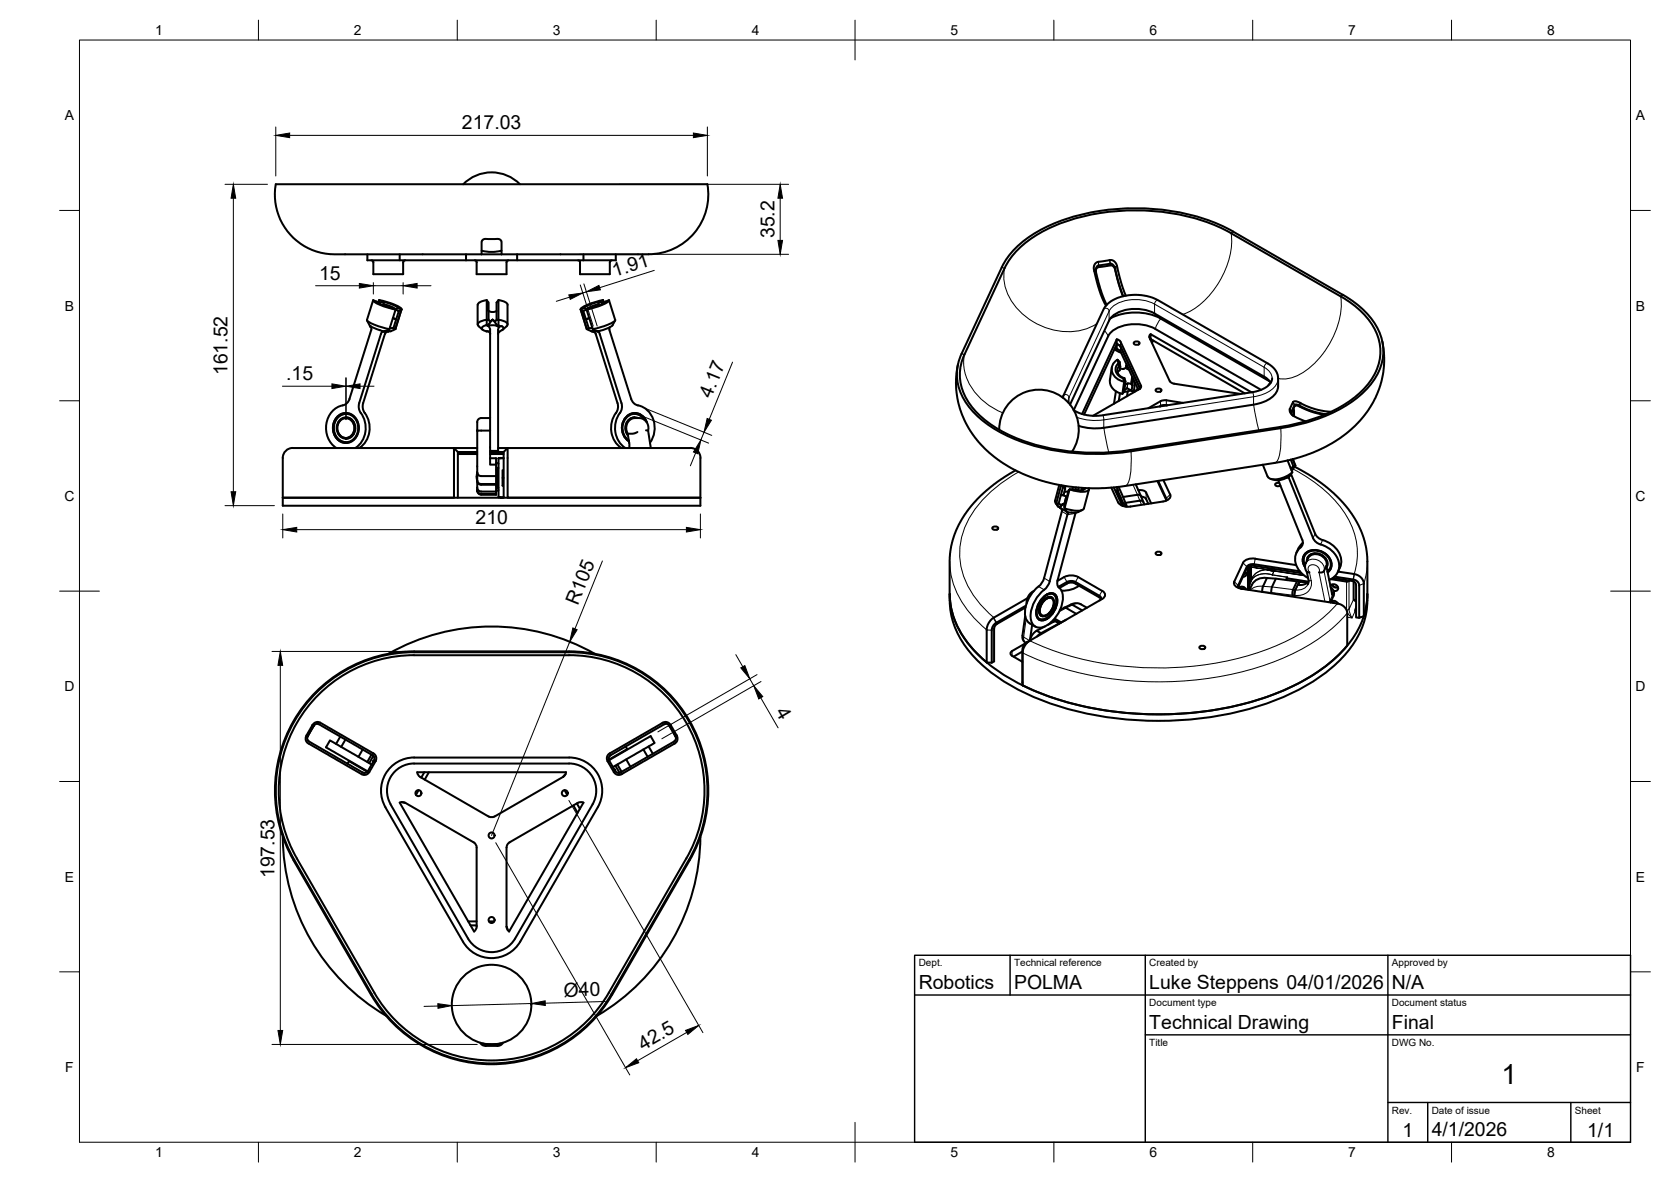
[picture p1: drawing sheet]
<svg xmlns="http://www.w3.org/2000/svg" width="420mm" height="297mm" viewBox="0 0 420 297" stroke-linecap="round" stroke-linejoin="round" font-family="sans-serif">
<!-- layer: Visible -->
<g fill="none" stroke="#000" stroke-width=".51">
<path d="M116.5 46.3a10 10 0 0 1 14.2 0M177.9 46.3h-108.5a15.2 15.2 0 0 0 16.8 17.6h34.9M177.9 46.3a15 15 0 0 1-14.8 17.6M309.5 58.6l27.6 15.9a18.7 18.7 0 0 1 9.7 11.3 13 13 0 0 1-4 12.1 36 36 0 0 1-18.9 9l-39.7 6.2a52.6 52.6 0 0 1-32.9-5.1 18.7 18.7 0 0 1-9.7-11.2 11.6 11.6 0 0 1 .9-7.7l10.1-21.7M309.6 58.6a53 53 0 0 0-35-4.7 36 36 0 0 0-18.8 9 16.5 16.5 0 0 0-3.2 4.5M92.4 63.9v1.5h62.4v-1.5M93.8 75.5l-1.5 4.9a8 8 0 0 0 4.4 2l1.2 .3M94.7 75.8a8 8 0 0 0 3.9 1.6M94.8 75.9l-.9-.5a3.1 3.1 0 0 0 2.2 1.4l3.3 1M95.1 76.2l.2-.7-.1 .7M95.3 75.4l1.1 .3a12.3 12.3 0 0 1 4.6 1.9v.2M95.3 75.4v.1"/>
<path d="M95.4 75.4l.8 .4M95.5 76.1l.1 .3M96.2 75.8l.3 .7-.3 .2M96.2 75.8l-.7 .3-.3-.1M96.2 75.8l.5 .1a7.6 7.6 0 0 1 3.4 1.5M96.5 76.5l.5 .1a4.8 4.8 0 0 1 2.4 1.2M98.6 77.4l.8 .4M98.8 80l.8 .2M98.8 79.9l.8 .4-.7 2.1-.4 .1-.5-.2M99.4 77.8l.7-.4 .8 .4M99.4 77.8l.9 .4-.7 2.1M99.5 77.8h.1"/>
<path d="M99.5 77.8l-1.6 4.9M100.5 63.9v1.5M100.9 77.8l-1.5 4.9-.5-.3M100.9 77.8l-.6 .4M100.9 77.8h.1M101 77.7l-1.6 5-1.3 .6-.4-.1M101.9 65.4l-.3 .1-.2 .4v3h-7.5v-3l-.1-.2-.4-.3M117.2 63.9v1.5M121.1 63.9h5M121.1 63.9v-3.1l.2-.5 .7-.3h3.2l.7 .3 .2 .5v3.1M122.4 75.4l-1.2 .3a1.29 1.29 0 0 0-1.1 .9v4.9M122.4 75.4v.1"/>
<path d="M122.9 78.1l1 .3M123.9 78.4h.1M124.9 78.1l-1 .3M125.3 75.5a2.68 2.68 0 0 1 2.3 1.1v4.9M126.1 63l-2.1 .3-2.9-.3M126.1 63.9h37M127.9 65.4l-.5 .3v.2v3h-7.6v-3v-.2l-.4-.3M130 63.9v1.5M145.3 65.4l.5 .3v.2v3h7.5v-3M146 77.7l1.6 5M146.7 63.9v1.5M147.5 77.8l1.5 4.9"/>
<path d="M147.5 77.8l-.8 .4M147.5 77.8h.1M148.1 79.9l-.8 .4M148.2 80l-.9 .2M148.4 77.4l-.9 .4M150.4 76.5l-.4 .1a4.8 4.8 0 0 0-2.5 1.2M150.7 75.8l-.5 .1a7.6 7.6 0 0 0-3.3 1.5M151.5 76.1l-.8-.3-.3 .7 .3 .2M151.6 75.4l-.9 .4M151.6 75.4l.1 .1M151.6 75.4l-1.1 .3a12.3 12.3 0 0 0-4.5 1.9v.2l.9-.4 .6 .4M151.7 76l-.1-.5 .2 .7"/>
<path d="M151.8 76.2l-.1-.2-.2 .1-.2 .3M152.1 75.9l1-.5a2.96 2.96 0 0 1-2.2 1.4l-3.4 1M152.2 75.8a8 8 0 0 1-3.8 1.6M153.1 75.5l1.6 4.9a8 8 0 0 1-4.4 2l-1.2 .3M153.8 65.4l-.4 .3v.2M275.5 68l.2-.5 .4-.4 3-.4 .8 .2 .5 .7 .8 3.6 1.2 3.3M279 65.4l-3.1 .5-.6 .5-.3 .8 1.2 5.2 .9 2.3 1 2.1M279 65.4h.1M279 65.4l1 .2 .7 .8 1.2 4.6 1.2 3.3M279.1 66.3l-3 .4-.4 .5-.2 .6 1.1 4.7 1.7 4.1M279.1 66.3h.1M279.2 66.3l.6 .2 .5 .8 .9 3.4 1.2 3.7"/>
<path d="M279.2 80a14.1 14.1 0 0 1 12.6 0l27.5 15.9M337.6 74.1a19.1 19.1 0 0 1 9.9 11.5 13.3 13.3 0 0 1-4.1 12.4 36.8 36.8 0 0 1-19.3 9.2l-39.7 6.2a53.9 53.9 0 0 1-33.6-5.2 19.1 19.1 0 0 1-9.9-11.5 11.9 11.9 0 0 1 .9-7.8l10.1-21.7a23 23 0 0 1 11.3-10.2 55.5 55.5 0 0 1 45.4 .4l29 16.7M92.3 80.5l.8 1.6v-.2l2.7 1.2 .3 .3 .6-.1 1.2-.6M93.2 82.1l.2 .8-5.5 17.4a2.6 2.6 0 0 1-2.5 1.8 6.1 6.1 0 0 0-.9 10.5M96.1 83.4l-5.8 17.9a3.1 3.1 0 0 0 .8 3.1 6.3 6.3 0 0 1-1.7 8.2M96.6 83.3h-.2h.2M96.7 83.3h1M97.7 83.3l-.6 .2-.3 .4-5.5 17.4a3.1 3.1 0 0 0 .8 3.1 6.3 6.3 0 0 1-1.7 8.2M97.8 82.7l-.1 .6M120.4 82l.9 .8M122.4 80.4l.5-.1 .1 .3 .3 .1 .5-.4-1.1 1.5a.31 .31 0 0 1-.3-.1 .31 .31 0 0 1 0-.4zM122.4 81.7h-.1a.95 .95 0 0 0-1.1 1l1.2 .6a.67 .67 0 0 1 .8 .6"/>
<path d="M122.6 81.9l.9-.2 1.1 .1a.37 .37 0 0 0 .4 .2 .37 .37 0 0 0 .3-.2l.2 .3 .4-.2 .3 .1 .4 .5-.4 .5-.7 .4M122.8 81.9l.4 1M122.9 80.3v-4.3l-.5-.5v4.9l-.7 .1a1.47 1.47 0 0 0-1.5 1.2l.2 .3M123.2 82.9v33.9h1.5v-1.6h-1.5M124.9 80.3l.4 .1v1.3M125.2 82.9v30.4h-2M125.6 82.1l-.4 .8M125.6 83.4l-.4 .5M127.4 82l-1 .8M127.4 82l.2-.3a.94 .94 0 0 0-.9-1l-1.4-.3v-4.9l-.4 .5-.1 4.4-.4 .3-.5-.4 1.2 1.7M147.3 80.3l-.6-2.1-.7-.4 1.6 4.9M147.3 80.3l.7 2.1"/>
<path d="M148.9 82.3l-.4 .2-.5-.1-.4 .3 1.2 .6h.5M148.9 83.3l.6 .2 .3 .4 5.5 17.4a3.1 3.1 0 0 1-.8 3.1 6.3 6.3 0 0 0 1.7 8.2M149 82.7l1.4 .6M149.1 82.7l.2 .6M150.4 83.3l.4 .6 5.5 17.4a3.1 3.1 0 0 1-.8 3.1 6.3 6.3 0 0 0 1.7 8.2M150.4 83.3h-1.1M150.5 83.2l-.1 .1M153.4 82.2l-.1 .7 5.4 17.4a2.56 2.56 0 0 0 2.4 1.7 6.1 6.1 0 0 1 2.3 9.2M154.7 80.5a3.4 3.4 0 0 1-2.9 2.3l-1.4 .4M267.2 99.9l10.7-22.8 .8-.9 1.7-1.1 1.4-.5 2.1-.4 2-.1 2.4 .3 2.9 1.1 28 16.1 1.5 1.5 .5 .9 .2 .9a4.8 4.8 0 0 1-3.3 5.9l-2.9 .9M278.9 80.5l-9.9 21.2M278.9 80.5a7.3 7.3 0 0 1 6.6-2.9l2.6 .3 2.2 .9 27.6 15.9 .8 .5 .8 1"/>
<path d="M279.5 92.4l-.4 3a3.4 3.4 0 0 0 3.1 3.6M280.2 87.7l1.7 .9M280.3 87.6l.5 .1M280.6 98.3l-.5 3.2M280.8 87.7l.9 .6 4.5 9.6M280.8 85.3l.9 .6 5.2 11v.5l-.4 .4-11.7 6.7M280.8 85.3v2.4M280.8 85.3l-8.7 18.7M281 90.4a2.9 2.9 0 0 0-1.4 3.1 2.9 2.9 0 0 0 2.4 2.3l.6 .1-.2-.8 .3-.1 .3 .9M281 90.4h.1M281.2 91.3a2.17 2.17 0 0 0-.6 2.2 2.17 2.17 0 0 0 1.8 1.5M281.3 91.3l-.3-.9 .5 .5 .2 1.2-.2 1-.5 .5"/>
<path d="M281.4 92a1.85 1.85 0 0 0 1.4 3M281.6 91.2l-.3 .2 .1 .7h.3M281.6 98.8l-.3 2M281.7 87.1l-.9-.6-8.2 17.7M281.7 87.1l5 10.6M282.2 99l.5-3 .3-.1-.4 2.6-.4 .5M282.7 95.9h.1M283.2 91.9v.3M283.2 91.9l.3 .8v-.5M283.2 91.9a.8 .8 0 0 1-.7 .8l-.9-.2M283.3 91.6l-.1 .3M283.5 92.8l.4 .1"/>
<path d="M283.6 98.3l-.2 1.3M283.6 96.4l-.7 .5M283.6 96.4a1.13 1.13 0 0 1 1.1 .5M283.6 96.4h.1M284.3 98.1l-.9 .3-.8 .1M284.7 94.7h.1M284.7 96.9l.2-1.3-.2-.9-.2 1.3 .2 .9-.2 1.3-.7-.4a.72 .72 0 0 0-1.1 .4l-.1 .1M285.1 98.5h.1M285.1 95.6h-.2M285.3 85.9l.5-.1a.58 .58 0 0 1 .7 .5l-.7 .4a.58 .58 0 0 1-.7-.6zM285.4 96.2l-.3 2.3-.6-.3M286.1 97.6l-1 .9"/>
<path d="M289 84.8l5.1 11M289.3 85.2v.2M289.3 84l-.2 .2-.1 .6M289.3 85.2h-.1M290 85.6l-.4 .5M290.8 97.8l.5-.2a.58 .58 0 0 1 .7 .6l-.7 .3a.58 .58 0 0 1-.7-.5zM294.2 95.8l.3 .4 .7 .2 16.7 2.6M314.7 98.6l-25.4-14.6v1.2l23.7 13.7M317.1 98l-26.6-15.4a10.6 10.6 0 0 0-11.1 .9l-.8 1-8.6 18.6M319.9 95.1l-.3 1-1.2 1.2-1.3 .7-1.9 .5-38.3 5.9-1.8 .1-1.9-.2-1.7-.4-1.5-.9M347.6 85.8l.4 3.5-.2 4.2-.9 4-1.5 3.4-2.1 3.2-2.6 2.9-3.5 2.9-3.9 2.4-5 2.1-3.1 1-3.4 .7-39.4 6.1-4.3 .4-4.4 .1-3.9-.3-4.8-.8-3.8-1-4.1-1.6-3-1.4-2.6-1.7-2.8-2.1-2.4-2.4-2-2.6-1.6-2.7-1.2-3-.7-2.4-.4-3.2 .1-3.7 .4-2.2M84.7 104.9a3.1 3.1 0 0 1 3.4-.9 3.1 3.1 0 0 1 2 2.8 3.4 3.4 0 0 1-4.4 4.2 4.1 4.1 0 0 1-1-6.1z"/>
<path d="M84.8 105a3.1 3.1 0 0 1 3.5-.6 3.1 3.1 0 0 1 1.8 3.2 3.1 3.1 0 0 1-2.1 3.3 3.1 3.1 0 0 1-3.6-1.3 4 4 0 0 1 .4-4.6zM85.5 105.5a2.31 2.31 0 0 1 2.6-.3 2.31 2.31 0 0 1 1.2 2.4 2.34 2.34 0 0 1-2.3 2.6 2.34 2.34 0 0 1-2.4-2.6 2.84 2.84 0 0 1 .9-2.1zM85.6 105.6a2.22 2.22 0 0 1 2.7-.1 2.22 2.22 0 0 1 .8 2.6 2.16 2.16 0 0 1-2.5 2 2.16 2.16 0 0 1-1.8-2.5 2.67 2.67 0 0 1 .8-2zM87 104.9a2.69 2.69 0 0 1 2.4 2.7 2.69 2.69 0 0 1-2.4 2.6M87 103.8h.1M87 104a3.6 3.6 0 0 0-3.1 3.6 3.6 3.6 0 0 0 3.1 3.5M90.6 112.4l.1 .2M115.1 114.1h4.9M115.1 113.6h4.9M120 112.6h-45.3a2.84 2.84 0 0 0-3.6 2.5v12h105v-12a2.82 2.82 0 0 0-3.5-2.5h-47.4M120 118.9l-.2 .8 .2 3.5M123.2 114.1h3.4"/>
<path d="M123.2 113.6h3.4l1-1v12.5h48.5h-105h43.1l-.1-12.5 1 1v11.5M123.2 108.2l-3.2-.1v10.6M123.2 105.1h-2.2a1.48 1.48 0 0 0-1 1.8v1.2M124.7 116.3l.6 .2M124.7 116.8v7.5h-3.7a1.06 1.06 0 0 1-1-1.1l.1 .5 .6 .4h4M124.7 119.6h-4l-.6-.4-.1-.5v2.2l.5 .6 4.2 .1M124.7 118.1h.4M125.1 118v.1M125.2 117.6h.1M125.2 117.6l-.1 4.9 .2 .1M125.3 115.2v9.8h1.3l-.5 .1M126.4 118.2v3.9"/>
<path d="M126.6 115.2h-1.2M126.6 115.1l-.7 .1M126.6 113.6v11.5M157.8 109l.4 2.3M157.9 109a2.62 2.62 0 0 1 .1-3 2.62 2.62 0 0 1 2.9-.9l1.2 .4 .7 1 .8 6.1M158.2 111.3v1.3M159.5 103.8h.1M159.6 104l1.4 .4 1.1 1.1M159.6 104.9a2.71 2.71 0 0 0-2.3 1.7 2.71 2.71 0 0 0 .6 2.9M160.3 108.6l-1.2 .4h-1.3M160.5 105.1a2.61 2.61 0 0 0-2.9 1.2 2.61 2.61 0 0 0 .3 3.1M162.3 105.7a3 3 0 0 0-3.4-1.6 3 3 0 0 0-2.3 2.9l.1 1.8a3.5 3.5 0 0 0 1.4 1.9"/>
<path d="M162.4 108.1l.6 .1M162.6 106.1a3.2 3.2 0 0 0-3.4-2.3 3.2 3.2 0 0 0-2.8 3.1 4 4 0 0 0 1.7 4M251.2 108a10 10 0 0 1 12.9-9.7 10 10 0 0 1 5.5 15.2M255.4 118.2l-4.7 3-4 3.3-3.2 3.5-2.5 4-1.5 3.7-.6 3.4-.1 10.2M268.6 100.9v.2M293.5 101.9l-1-.1-.8 .3M297.4 101.2l-4.9-.6-3.7 2M315.2 101.7l-37.7 5.8a13.9 13.9 0 0 1-6.3-.5M317.5 116.8l1.2 2.9a3.2 3.2 0 0 0 3.8 .4l1.6-.8 .9-.6M323.7 115.7l1.2 2.9-.8 1.1M324 119.8l6.2 15.4 .5 .8 .9 .6a6.3 6.3 0 0 1 5.1 6 3.8 3.8 0 0 1-2.5 3.1M324.1 119.7l-1.8 .8-1.7 .1"/>
<path d="M324.5 115.5l.7 1.6-.7 .5M324.6 119.1l6.1 15M324.7 103.8l.8-1.7 .6-.2 3.5 1.5 3.4 .8M325.2 117.1l.5-.1-.9 1.2M325.2 102.7l.2 1-.3 .7M325.4 103.5v1.1M325.5 117.3l5.4 3.1 4.6 3.7 3.2 3.4 2.5 3.8 1.6 3.7 .9 3.7 .1 12.2a21.5 21.5 0 0 1-7.2 15.3 53.8 53.8 0 0 1-24.9 12.6 85.6 85.6 0 0 1-52.5-3.9 38.8 38.8 0 0 1-17.5-14.1 19.8 19.8 0 0 1-2.9-11.5M325.7 117l-.6-1.6 .6 1.6M333.4 104.1l-3.4-.8-3.6-1.5-.7-.2-1 1.9 .3 .9M334.7 103.5l-3.9-.6-2.4-.9-1.9-.9-.9-.3-.4 .2-.9 1.8 .2 1 .7 .7 3.1 1.4M120 122.6a.98 .98 0 0 0 1 .9h3.7M120 120.7l.1 .7 .6 .4h4"/>
<path d="M124.7 122.1h.4M125.1 122.1h.1M125.3 123.2l-.6 .2M125.4 125h-.1M125.9 125l.4 .1M249.7 132.4l.5-.1a.58 .58 0 0 1 .8 .5l-.8 .4a.58 .58 0 0 1-.7-.6zM265.4 126.4l.6 .8M265.6 126.5h.6l.5 .3 .8-.2-.5 .4a.68 .68 0 0 1-.7 .4 .68 .68 0 0 1-.6-.6zM266.3 121.9l-1 3.9 .3 .7 1.2-4.6M266.5 127.5l1.7 1M266.5 127.6l.4 .4 .1 .5M266.7 124.4l1 .2 .5 .3"/>
<path d="M266.7 124.4l-.5 2.1M267 122l.3 .4-.6 2M267 128.5l-4.5 16.8-.7 1.4a10.5 10.5 0 0 0-4 6.5 3.5 3.5 0 0 0 2.5 4.3M267.5 126.6l.2 .5M267.5 122.1v.3h-.2M267.8 122.9l-.4 1.4-.7 .1M267.8 122.1v.8l-.3-.5M268.2 128.6l.4 .2M268.2 128.6h.1M268.3 128.6h.1M268.6 128.8l-.2 .5M268.6 123.6l-1 .1"/>
<path d="M268.9 123l-.2 .2-1.1 4.1 .6 1.3M268.9 123l-1.2 4.7a6.1 6.1 0 0 0 4.7 .3l.1-.2M270.5 128.8l-4.6 17-.1 .9a1.72 1.72 0 0 0 .9 1.3 6 6 0 0 1-.6 6.1 6.2 6.2 0 0 1-4.9 3.6 2.62 2.62 0 0 1-2.1-3.3 10.1 10.1 0 0 1 4.2-6.9l.7-1.4 4.4-16.8M270.6 122.5l-.2 .6M271.2 122.5l-.2 .7M272.2 122.7l.1 .5M272.2 128.2a3.7 3.7 0 0 1-2.8 .6h-.8M272.3 122.6l-.3 .6M272.9 122.6a1.44 1.44 0 0 1-1.8 .6l-1.4-.3-.8 .1M273.8 122.7v.3a2.23 2.23 0 0 1-2.4 .6l-2.4-.6M273.8 123l-1.3 4.8M279.4 122.5l1.8 3.8a3 3 0 0 0 3.1 1l8.1-1.3"/>
<path d="M280.1 122.5l2 4.4M280.7 122.4l.4 .8M281.1 124.3v-1.1h-.5l1.7 4M281.1 123.4l1.4 3.2 .5 .7M281.3 122.4l1.7 4M281.8 125l-.4 .1M282.2 126.9l.1 .2M283 126.4l.3 .9M285.6 121.7l1.3 3M286.2 123.2h.6a1.55 1.55 0 0 1 1.4 .6l1.3 2.7M286.9 124.7l.8 2.1M286.9 124.7l-.3-.3-.6-.1-3.6 .6"/>
<path d="M286.9 124.8l1.1 .4 .7 1.4M287.5 126.2l-.4-.4h-.4l-3.7 .6M290.8 138.8l.5-.2a.58 .58 0 0 1 .7 .6l-.7 .3a.58 .58 0 0 1-.7-.5zM291 120.9l2.2 4.8M291.2 120.8l2.1 4.4-.2 .7M292.5 120.7l1.7 3.6M293.3 125.6v.1M294.2 124.3a1.57 1.57 0 0 1-1.7 1.7M319.6 120.4l1 .2M321.4 120.7l6 14.9a1.91 1.91 0 0 1-.9 2.4 4.7 4.7 0 0 0 1.8 6.9l.6 .4M321.7 121.4h-.8l-.3 .4 .6 .4 .7-.2M327.6 136.4l-.9 1-.7 1.5"/>
<path d="M328 139.8l-.2 .9 .4 1.4M330.7 134.1l.9 1.2a9.8 9.8 0 0 1 4.5 2.7 4.6 4.6 0 0 1 .3 5.8M238.8 149.3a21.9 21.9 0 0 0 8 16.1l1.3 1.1M238.8 149.3a21.5 21.5 0 0 0 7.2 15.2 53.8 53.8 0 0 0 24.9 12.6 85.6 85.6 0 0 0 52.5-3.9 38.8 38.8 0 0 0 17.5-14 19.3 19.3 0 0 0 2.9-9.9 17.9 17.9 0 0 1-.9 5.5M257.8 154.8l-.7 5.5 .3 .8 .6 .5M257.9 152.7l-7.2 4.1-.5 .5-.2 .7v8.2l-.6 .3h-1.3M258 152.2l-7.6 4.4-.7 .7-.3 .9v8.3M258.3 150.4l-8.6 4.9-1 1-.6 1.7v8.5M259.5 157l-.5 3.8 .2 .1M259.9 148.5l-.8 .6-.6 .8-.3 .7-.1 1M260.7 158.5l-1 .9-.7 1.4M261.2 155.7h.1"/>
<path d="M261.8 159.1l-1 .8M262.2 150.2a2.38 2.38 0 0 1 3.1-.8 4 4 0 0 1-.6 4.8 3.2 3.2 0 0 1-3.2 1.6 2.39 2.39 0 0 1-.7-3.1l.5-1.3zM262.2 150.4a2.26 2.26 0 0 1 3-.9 4 4 0 0 1-1 5.1 2.26 2.26 0 0 1-3 .8 4 4 0 0 1 1-5zM262.4 151a1.62 1.62 0 0 1 2.4-.6 3.5 3.5 0 0 1-2.6 4.5 1.62 1.62 0 0 1-.7-2.4zM262.7 157.4l-2 1.1 1 .6M262.7 150.8a1.26 1.26 0 0 1 1.8-.5 1.26 1.26 0 0 1 .4 1.7 3.3 3.3 0 0 1-2.6 2.8 1.57 1.57 0 0 1-.6-2.5zM263.4 157.1l1.9-1 1 .6-4.6 2.4M264.4 150.1l.1 .1M264.4 150.1a2.36 2.36 0 0 0-2.7 1.5 2.29 2.29 0 0 0 .2 3.2M264.9 155.8l1.5 .8M264.9 149.4a2.8 2.8 0 0 1 .3 3.3 4.3 4.3 0 0 1-3.4 3l-.4-.2M265.2 155.5l1.6 .9"/>
<path d="M265.3 156.1l-.9 .2M265.9 146a4.7 4.7 0 0 1 5.2-1l6 3.5M266.1 147.5l2.6-1.4h1.3l6.4 3.6 .5 .6-.4 .6M266.4 156.6h.1M266.4 147.8l2.3-1.3h1.3l6.4 3.6 .4 .4M266.5 153.3l3-1.4 2.6 1.5M266.8 156.4l-.4 .2M267.6 152.7l.5 .1M268.1 155.8l-1.3 .6M268.1 152.8l2.5 1.5M269.2 152l1-.4h.8l2.3 1.1M271.3 147.2l-1 .6-1.2 .4-2.2 .2"/>
<path d="M277.1 150.5l-18.8 11-.8 1.2-.3 1-.1 8.6M277.1 148.5a1.08 1.08 0 0 1 .8 1 1.08 1.08 0 0 1-.8 1M311.3 147.5v.1M311.8 147.5l.3 .4M312.7 147.5l-.2 .5M313.1 143.7a.75 .75 0 0 1 .2 .8 .75 .75 0 0 1-.8 .5M313.3 144l-.4 .1M313.5 142.4l-2.2 4.7 .1 .7a1.15 1.15 0 0 1 1.9 .3M313.5 142.8l-2.2 4.7M313.5 142.8a1.7 1.7 0 0 1 1.9-.6l11.8 1.8M313.5 142.4a1.7 1.7 0 0 1 1.9-.6l11.4 1.8M313.7 142.5l.1 5.7"/>
<path d="M314.2 145.7l.2 .1M314.2 142.3v4.6M314.4 142.3h.1M314.4 142.2v4M314.6 142.5v3.4M314.6 142.5h.1M314.6 142.4v.1M315.6 140.4l10.3 1.6M315.6 140.4a2.95 2.95 0 0 0-3.1 1l-2.2 4.8a1.57 1.57 0 0 0 1.8 1.7l24.3 3.8 1 .3 .8 .7 .5 1.1 .1 8.4a47.5 47.5 0 0 1-22.9 13.8 86.3 86.3 0 0 1-55.1-2.1l-3.7-1.7M318.6 145.3l7.5 .8M318.6 145.3l-1.1 2.2-.1 1.2M318.6 145.2a3.7 3.7 0 0 0-4.4 3.1v-1.6l.7-1.4"/>
<path d="M318.7 143.1l.3 .1M319 143.2h-.3l.7 .1M319 143.2l.4 .1M319 143.2h.4M319.4 143.3l.7 .1M319.4 143.3h.3M319.4 143.2l.7 .1M319.7 143.3l.4 .1M320.8 145.4l-1 2.1-.2 1.4M323.5 145.3l5.5 .9-1.1 .7-1.5 .1 .4-.8 2 .2M323.7 145l-.2 .8M326.1 146.1l-1 2.3-.1 1.2"/>
<path d="M326.1 146.1h.6M326.7 146.2h.1M326.7 146.2l-1.1 2.1-.2 1.3M328.2 142.5a2.68 2.68 0 0 1-.2-3.1 2.68 2.68 0 0 1 2.8-1.2 3.9 3.9 0 0 1 3.8 4.6l-.8 1a2.86 2.86 0 0 0-.5-4.6 3.6 3.6 0 0 0-5.6 .8 2.87 2.87 0 0 0 .5 2.5M328.2 142.3a2.6 2.6 0 0 1 .1-3 2.6 2.6 0 0 1 2.9-.9 3.4 3.4 0 0 1 3 4.8l-.4 .4M328.6 143.7l.4 2.2-.2 1M328.6 141a2.23 2.23 0 0 1 3.5-1.5 2.4 2.4 0 0 1 1.5 3v-.1M328.8 140.1l-.1 .1M328.8 140.1a2.81 2.81 0 0 1 4.9 .8l.1 1-.1 .5M328.9 140.3l-.6 1.4-.2 .9 .5 1.1 .6 .1M328.9 140.3a2.6 2.6 0 0 1 3.1-.8 2.6 2.6 0 0 1 1.5 2.7M331.7 143.8l.7 .1 .4-.3 .7-1.4 1.5 7.2 .3-.8"/>
<path d="M334.4 142.8l-.6 .8M334.5 147.3a1.02 1.02 0 0 1 1.4-.3 1.02 1.02 0 0 1 .4 1.3l-.6 .2h-.4M334.6 147.5l.8 1.1M334.6 145.5l4 .7 .6-.3M334.6 142.8v.1M334.9 146.9l.6 .7h.9M334.9 151.1l.2 .4M335.1 145.3l5 .7 .7 .5 .2 .4v8.3l.8 .1M335.3 148.6l.1 .2M335.4 148.8v.7l-.8 1.9a1.09 1.09 0 0 1 1.8 .3M336.4 143.6l4.3 .7 1.3 .6 .6 .8 .3 .9v8.3l-1.1 .4v-8.3l-.3-.7-1.1-.6-4.8-.8M340.4 146.1v4.5l.4 .3"/>
<path d="M341 152.6l-.2 .9zM97.7 164.3a52.5 52.5 0 0 1 51.8 0M104.1 164.7l39-.1a34 34 0 0 1 29.5 51.1M104.1 163.7h39a35 35 0 0 1 30.3 52.5M104.1 163.9h39M104.1 164.6a34 34 0 0 0-29.5 51.1l19.5 33.8a34 34 0 0 0 59 0l19.5-33.8M104.1 163.7a35 35 0 0 0-30.3 52.5l19.5 33.8M104.1 163.9a34.8 34.8 0 0 0-30.1 52.2M143.1 163.9a34.8 34.8 0 0 1 30.1 52.2M254.5 164.8l2.6 1.5M254.5 163.6l-.4 .5 .1 .5 .3 .2M257.1 163.7l-2.3 1.3"/>
<path d="M257.9 161.6l-3.4 2M258.2 161.4l.6-.4-1.1 .8-.6 1.3v9.2M301.8 162.4l.5-.1a.58 .58 0 0 1 .7 .5l-.7 .3a.58 .58 0 0 1-.7-.5zM77.4 185l1.6-2.8 .6-.3 .5 .1 13.6 7.8 .4 .7-.1 .6M77.4 185l-.1 .8 .4 .6 13.1 7.5 .9 .4 .5-.2 .3-.4M77.4 185h.1M78.5 182.2v.1M78.8 182l.7-.5 1 .1 13.7 8 .4 .7-.1 .9-1.9 3.1-.6 .4-1-.1-13.7-8-.4-.6v-.8zM79.1 182.2l-1.8 3.1M85.6 185.1l-1.1 1.9M86.9 185.9l-1.1 1.8M87.7 191.3l-.3 .6"/>
<path d="M87.8 191.3l4.5 2.6M87.8 191.3h-.1M91.2 188.3l-1.1 1.9M92.3 193.9v.1M92.3 193.9h.1M92.5 193.8l-.2 .1M92.5 193.7h.1M93.4 189.6l-1 1.9M93.5 192.1l-10.5-6-1 1.7 10.4 6M93.8 191.3l.1 .1M93.9 190l-1.1 1.8M94 191.1l-1.5 2.6"/>
<path d="M94 191.1l-.2 .2v.2M104.1 191.9h39M104.1 190.4h39M104.1 190.4a8.3 8.3 0 0 0-7.2 12.5l19.5 33.7a8.3 8.3 0 0 0 14.4 0l19.5-33.7a8.3 8.3 0 0 0-7.2-12.5M104.1 191.9a6.8 6.8 0 0 0-5.9 10.2M104.9 194.1h37.4l-.2 .6-.5 .5-17.3 10-.7 .2-.7-.2-17.3-10-.5-.5zM105.2 198.6l-.6 1.2M106.7 194.1l-.8 1.3M107.8 194.1l-1 1.8M142 198.6l.6 1.2M142.2 194.6l-.6 .6M143.1 191.9a6.8 6.8 0 0 1 5.9 10.2"/>
<path d="M152.9 189.7l14.1-8.2h.9l.6 .5 1.8 3.2v.8l-.5 .8-13.9 7.9-1-.1-.7-.8-1.5-2.6-.1-.8zM153.1 190.8l.1 .1M153.2 190.9l-.1 .2M153.2 191l10.4-6 1 1.7-10.5 6.1M153.2 190.9h-.1M153.2 191.1v.1M154.5 193.4h.2M154.6 193.4l-.1 .1M154.7 193.4v.4M154.7 192.4l1.1 1.8M155.2 192.1l1.1 1.9M157.3 187.6l.4 .7"/>
<path d="M157.5 190.8l1 1.9M157.7 188.3l-4.5 2.6M161.8 188.3l1.1 1.9M163.1 187.6l1 1.8M168.1 182.2l1.8 3.1M168.7 182.2v.1M169.8 185l.1 .8-.4 .6-13.5 7.8h-.7l-.6-.3-1.5-2.7M169.8 185l-1.6-2.8-.6-.3-.5 .1-13.6 7.8-.4 .7 .1 .6M169.8 185h.1M71.1 210.3a52.5 52.5 0 0 0 25.9 44.9M74 216.1l19.5 33.7a34.8 34.8 0 0 0 60.2 0M98.2 202.1l19.5 33.8a6.8 6.8 0 0 0 11.8 0l19.5-33.8"/>
<path d="M101 201.6l.9 .1 17.2 10a1.46 1.46 0 0 1 .7 1.3v19.9l-.1 .6-.5 .6-18.7-32.4 .7-.1 .7 .2M144.2 202.4l1 1.9M145 201.9l.8 1.3M145.3 201.7l-17.2 10a1.57 1.57 0 0 0-.7 1.3v19.9l.2 .6 .4 .6M145.3 201.8l.7-.2 .7 .1-18.7 32.4M173.2 216.1l-19.5 33.8M173.4 216.2l-19.5 33.8M176.1 210.3a52.5 52.5 0 0 1-25.9 44.9M117.7 231.5h2.1M118.3 232.5h1.5M122.9 231.5h1.4M127.4 232.9l.2 .8"/>
<path d="M153.9 249.9a35 35 0 0 1-60.6 .1M120.8 262.1l.6 .6 .7 .1M121.4 262.2l.5 .3h3.4l.5-.3M121.8 262.4h3.6M122.1 262.8h.1M126.4 262.1l-.4 .4-.6 .3h-3.2"/>
<circle cx="105.2" cy="199.3" r=".75"/>
<circle cx="142" cy="199.3" r=".75"/>
<circle cx="123.6" cy="209.9" r=".75"/>
<circle cx="123.6" cy="231.2" r=".75"/>
<circle cx="123.6" cy="252.5" r="10"/>
</g>
<g fill="#000">
<circle cx="96.7" cy="83.3" r=".25"/>
<circle cx="150.5" cy="83.2" r=".25"/>
<circle cx="126.4" cy="120.1" r=".25"/>
<circle cx="312.1" cy="147.9" r=".25"/>
<circle cx="318.7" cy="143.2" r=".25"/>
<circle cx="320.1" cy="143.4" r=".25"/>
</g>
<!-- layer: Visible Narrow -->
<g fill="none" stroke="#000" stroke-width=".25">
<path d="M310.1 58.2l-.5 .4a20.9 20.9 0 0 1-6 16.2l-1.7 1.6-1.8 1.3-2.7 1.3M251.9 67.2l.7 .2M252.6 67.4a12.9 12.9 0 0 0 6 12.7 15.6 15.6 0 0 0 17.2 1.2M275.1 67.8h.4M275.1 68.1l.4 .1M276.2 65.8v1.3M279 65.4l.1 1.3M280.9 66.9l-.7 .2M280.9 67.2l-.5 .3v.2M291.2 75.5l-.6 .2-.3 .7a10.1 10.1 0 0 0-10.7 .8l-.7 1-.4-.6a.72 .72 0 0 0-1 .1M337.6 74.1l-.5 .4a20.6 20.6 0 0 1-5.4 15.6 12.6 12.6 0 0 1-9.5 5.1l-.8-.1M241.8 88.9l.7 .2a12.7 12.7 0 0 0 5.7 12.5l2.6 1.5 1.4 .7"/>
<path d="M267.4 99.4a.8 .8 0 0 1 .8-.2 .8 .8 0 0 1 .6 .7M268.8 99.9l-.2 1M268.8 99.9v1.5M277.7 83.1l1 1.4M278.9 80.5v-2.3l-10.1 21.7M281.6 91.7l-.3 .1M281.7 85.9v2.4M283.6 96.4l-.2 1.2M286.9 96.9v.5M291.8 80l-1.5-1.2v-2.4l27.6 15.9M291.9 80.1l-.9 1.2-.5 1.4M314.9 98.5l.3 1.2"/>
<path d="M315.2 99.7a34.8 34.8 0 0 0 1.3 8.4M315.2 99.7l-37.7 5.8a34 34 0 0 0 1.3 8.2M317.9 92.3v2.4l1.4 1.2M317.9 92.3a3.4 3.4 0 0 1 2 2.8M318.8 91.3l-.6 .2-.3 .8M319.4 96l-.8 1.1M321.4 95.1a5.1 5.1 0 0 1-4.2 4.1l-2 .5M256.2 118.6a30.1 30.1 0 0 0-13.7 14.1 17.8 17.8 0 0 0 2.8 17.6l2.9 3.3 1.7 1.6 .7 1.2M277.2 104.3l.4 1.2a13.7 13.7 0 0 1-6.8-.6M284.2 113.1l.2 .3a17 17 0 0 1-.9 8.2l-.6 .5M291.8 100.8v1.3M293.3 100.6v1.3"/>
<path d="M321.8 107.3l.2 .3M322 107.6a17 17 0 0 1-.8 8.2l-.7 .5M324.3 119.6l-.2 .5-.8 .1M324.3 102.8l.4 .6v.3M324.3 102.8l.4 .6M324.7 118l.4-.2a31.7 31.7 0 0 1 14.7 14.3 17 17 0 0 1 .7 12.1l-.3 1.4M324.7 118h.1M325.1 101.1l.4 .7M325.1 101l.4 1.1M325.2 104.4v.1M326.9 101.2l-.4 .6M327 101.3l-.3 .9"/>
<path d="M266.6 127.2l-.6 .1M266.6 127.2v.1M266.8 127.2h-.2M267 128.5l1.4 .8 2-.3M267.8 122.1l-.1 .6M268 124.8l-.5 1.8 .5-1.8M280.6 123.2l1 2.2M281.2 126.3l.9 .6M281.4 125.4h.2h-.2M281.6 125.4l.7 1.7M281.6 125.4h.1M284.9 121.8l1.7 4"/>
<path d="M286.4 123.2v.3M286.6 125.8l.4 1.1M288.2 123.8v1.6M294.2 124.3l-1 .9v.5M327.5 136.5l-.5 1.1M330.7 134.1l-.5 1.1M332.6 135.7l-.6 1.1M238.8 141.1a21.9 21.9 0 0 0 8 16.1l1.3 1.1 1.3 .1M249.7 155.3l.8 1.2M257.1 159.7l.3 .4a1.3 1.3 0 0 0 .4 1.4M261.1 147.4l1.5 .8M262.5 145.3l1.4 .8"/>
<path d="M264.9 155.8l1.5 .9M267.6 145l.7 1.2v.5M271.1 145l-.7 1.2v.5M271.8 151.9l-.8-.2a6.2 6.2 0 0 0-2.9 1.1l-1.8 .9M277.1 148.5l-.7 1.2v.4M310.3 146.2l1 .9v.4M311.9 147.5l-.1 .1M312 147.8l.2 .2M312 147.9h.1M312.5 141.4l1 1v.4M313.3 144h-.4M313.3 144l-.4 .1"/>
<path d="M314 142.4l-.2 .3M314.2 145.7l.2 .1M314.2 145.5l.2 .1h-.2M314.4 145.4h-.2h.2M314.5 142.2l-.1 4a4.4 4.4 0 0 1 5.5-1.7M314.6 142.4l-.2-.1 .2 .1M314.6 142.4v.1M314.6 142.4v3.4M314.6 142.4h.1M315.6 140.4l-.3 1.8M317.1 148.7l8.4 .9M318.7 143.1l-4.1-.6 4.1 .7"/>
<path d="M318.7 143.2h.2zM318.7 143.2h.1M318.7 143.2h.3M318.7 143.2a3.9 3.9 0 0 0-4 2.4M318.7 143.2a4 4 0 0 0-3.8 2M318.7 143.1h.1M318.9 143.2h.1zM319 143.2h.1M319.4 143.2v.1M319.7 143.3h.1M319.7 143.3h.2M319.7 143.3l.4 .1"/>
<path d="M319.9 144.5h.1M319.9 143.3l.2 .1zM319.9 144.5l3.7 .6M319.9 144.5a4 4 0 0 0-5.8 3.1l.1 .6M319.9 144.4l3.8 .6M320.1 143.4l7.7 1.2M320.1 143.4l.3 .1M320.1 143.3l.3 .2M320.4 143.5h.1M320.3 143.5l-.4 .9M320.3 143.5l7.7 1.2M320.3 143.5h.1"/>
<path d="M325.1 148.2a41.6 41.6 0 0 0-8.7-.9l-1.1 .4-.9 .6M325.2 148.2h.5M326.7 146.2l-1 2.1M328.3 141.5a2.59 2.59 0 0 1 3.1-.7 2.59 2.59 0 0 1 1.5 2.7l1.5 7.4 1-2.1M328.9 146.8a2.85 2.85 0 0 1-3.1 1.4l-.2 1.4M329 145.6l.7 .4M329.7 146l-.4-2.2a1.14 1.14 0 0 1-.2-1.6 1.14 1.14 0 0 1 1.6-.2 1.38 1.38 0 0 1 1 1.8l1.4 7.4M329.7 145.9a3.3 3.3 0 0 1-4.1 3.7M334 151.3l.4-.4 .1 .5M335 146.8l.6 .7 .8 .1M335.4 151.5l-.4-.5 .4 .5M336.3 151.6a44.6 44.6 0 0 1-21.2 12.8 81.6 81.6 0 0 1-54.4-2.6l-3.3-1.7 .6-4.5"/>
<path d="M338.6 146.2v7.1l.6-.2 .3 1.3 .5 .9-1.2-1.4M338.7 154.1a47.4 47.4 0 0 1-22.8 13.7 86.3 86.3 0 0 1-55.1-2.1l-3.7-1.6v-.8M339.2 146v7.1l1.1-2.5M340.3 146.1v4.5M340.4 150.6h-.1M340.6 144.3l-.3 1.4M340.8 153.5l-.8 1.8-1.2-.2M340.8 150.9h.2M341 150.7l-.6-.1 .1 .4 .5 .1M343.8 141.1a17.9 17.9 0 0 1-.9 5.6l-1.1 .4M254.5 163.6v1.2"/>
</g>
<!-- layer: BORDER -->
<g fill="none" stroke="#000" stroke-width=".25">
<path d="M20 10.1h390v276.9h-390zM65 5.1v5M115 5.1v5M165 5.1v5M215 5.1v10M265 5.1v5M315 5.1v5M365 5.1v5M15 52.9h5M410 52.9h5M15 100.7h5M410 100.7h5"/>
<path d="M15 148.6h10M405 148.6h10M15 196.4h5M410 196.4h5M15 244.2h5M410 244.2h5M65 287v5M115 287v5M165 287v5M215 282.1v9.9M265 287v5M315 287v5"/>
<path d="M365 287v5"/>
</g>
<!-- layer: TITLEBLOCK -->
<path d="M230 240.1h180v46.9h-180zM230 250h180M254 240.1v9.9M288 240.1v46.9M349 240.1v46.9M288 260.1h122M349 277.1h61M359 277.1v9.9M395 277.1v9.9" fill="none" stroke="#000" stroke-width=".36"/>
<!-- layer: FD_Dimensions -->
<g fill="none" stroke="#000" stroke-width=".25">
<path d="M69.3 31.9v12.3M72.8 34h101.5M177.9 31.9v12.3M56.6 46.3h10.6M58.7 49.8v73.8M155.8 46.3h42.5M196.2 49.8v10.6M79.4 71.8h11M93.9 71v2.9M93.9 71.8h7.5M101.4 71v2.9M104.9 71.8h3.5"/>
<path d="M143.2 74.7l-3.3 1M145.7 63.9h52.6M145.9 71.6l3.3 10.3M146.8 71.3l3.4 10.6M147.4 73.3l-.9 .3M164.5 68l-13.7 4.3M71 97.1h12.5M87 95v10.5M87 97.1h.1M90.5 97.1h3.5M184.2 91l-5.9 14.4M161.5 104.6l16.7 6.8"/>
<path d="M162.3 102.7l16.7 6.7M174.9 113.8l-1.3 3.3M177 108.6l-.8 2M56.6 127.1h12.4M71.1 129.2v6M74.6 133.1h98M176.1 129.2v6M151.5 141l-6.9 17M68.4 163.7h33.6M70.5 167.2v91.8M143.3 161.3l-19.7 48.7M185 164.5l1.8 3.1"/>
<path d="M188.5 170.6l1 1.7M190.4 169.5l-25 14.4M191.3 175.4l4.3 7.5M191.3 171.3l-24.9 14.4M124.7 211.8l33.6 58.3M143 201.2l33.7 58.3M110.1 252.8l-3.5 .1M133.6 252.2l-20 .5M152.2 251.7l-15.1 .4M172.7 259.4l-12.4 7.2M68.4 262.5h51.6"/>
</g>
<g fill="#000" stroke="#000" stroke-width=".25">
<path d="M69.3 34l3.5-.6v1.2zM174.3 33.4l3.6 .6-3.6 .6zM58.7 46.3l.6 3.5h-1.2zM196.2 46.3l.6 3.5h-1.2zM90.4 71.2l3.5 .6-3.5 .6zM101.4 71.8l3.5-.6v1.2zM143 74.1l3.5-.5-3.1 1.6zM147.4 73.3l3.2-1.6 .4 1.1zM195.6 60.4h1.2l-.6 3.5zM83.5 96.5l3.5 .6-3.5 .5zM87 97.1l3.5-.6v1.1zM176.2 110.6l-.7 3.4-1.1-.4z"/>
<path d="M177.8 105.2l1.1 .4-1.9 3zM58.1 123.6h1.2l-.6 3.5zM71.1 133.1l3.5-.6v1.2zM172.6 132.5l3.5 .6-3.5 .6zM144 157.8l1.1 .4-1.8 3.1zM70.5 163.7l.6 3.5h-1.2zM186.3 167.8l1-.5 1.2 3.3zM189.5 172.3l2.3 2.8-1 .5zM69.9 259h1.2l-.6 3.5zM110.1 252.2l3.5 .5-3.5 .7zM133.6 252.2l3.5-.7v1.2zM172.4 258.9l3.3-1.2-2.7 2.3z"/>
<path d="M157.3 268.3l2.7-2.2 .6 1z"/>
</g>
<text font-size="7" x="377.5" y="272.3">1</text>
<g font-size="4.9">
<text x="116.2" y="32.5">217.03</text>
<text x="194.7" y="59.8" transform="rotate(-90 194.7 59.8)">35.2</text>
<text x="80.2" y="70.3">15</text>
<text x="154.5" y="69.6" transform="rotate(-17 154.5 69.6)">1.91</text>
<text x="57.2" y="94.3" transform="rotate(-90 57.2 94.3)">161.52</text>
<text x="72" y="95.6">.15</text>
<text x="178.9" y="100.4" transform="rotate(-68 178.9 100.4)">4.17</text>
<text x="119.6" y="131.6">210</text>
<text x="145.3" y="152.4" transform="rotate(-68 145.3 152.4)">R105</text>
<text x="194.9" y="178.8" transform="rotate(60 194.9 178.8)">4</text>
<text x="69" y="220.7" transform="rotate(-90 69 220.7)">197.53</text>
<text x="141.8" y="250.4" transform="rotate(-1 141.8 250.4)">Ø40</text>
<text x="231" y="248.5">Robotics</text>
<text x="255" y="248.5">POLMA</text>
<text x="289" y="248.5">Luke Steppens 04/01/2026</text>
<text x="350" y="248.5">N/A</text>
<text x="289" y="258.6">Technical Drawing</text>
<text x="350" y="258.6">Final</text>
<text x="161.7" y="264.1" transform="rotate(-30 161.7 264.1)">42.5</text>
<text x="352.6" y="285.7">1</text>
<text x="360" y="285.5">4/1/2026</text>
<text x="399.1" y="285.7">1/1</text>
</g>
<g font-size="3.5">
<text x="39" y="8.8">1</text>
<text x="89" y="8.8">2</text>
<text x="139" y="8.8">3</text>
<text x="189" y="8.8">4</text>
<text x="239" y="8.8">5</text>
<text x="289" y="8.8">6</text>
<text x="339" y="8.8">7</text>
<text x="389" y="8.8">8</text>
<text x="16.3" y="30.2">A</text>
<text x="411.3" y="30.2">A</text>
<text x="16.3" y="78">B</text>
<text x="411.3" y="78">B</text>
<text x="16.2" y="125.9">C</text>
<text x="411.2" y="125.9">C</text>
<text x="16.2" y="173.7">D</text>
<text x="411.2" y="173.7">D</text>
<text x="16.3" y="221.6">E</text>
<text x="411.3" y="221.6">E</text>
<text x="16.4" y="269.4">F</text>
<text x="411.4" y="269.4">F</text>
<text x="39" y="290.8">1</text>
<text x="89" y="290.8">2</text>
<text x="139" y="290.8">3</text>
<text x="189" y="290.8">4</text>
<text x="239" y="290.8">5</text>
<text x="289" y="290.8">6</text>
<text x="339" y="290.8">7</text>
<text x="389" y="290.8">8</text>
</g>
<g font-size="2.5">
<text x="231" y="242.9">Dept.</text>
<text x="255" y="242.9">Technical reference</text>
<text x="289" y="242.9">Created by</text>
<text x="350" y="242.9">Approved by</text>
<text x="289" y="252.8">Document type</text>
<text x="350" y="252.8">Document status</text>
<text x="289" y="262.9">Title</text>
<text x="350" y="262.9">DWG No.</text>
<text x="350" y="279.9">Rev.</text>
<text x="360" y="279.9">Date of issue</text>
<text x="396" y="279.9">Sheet</text>
</g>
</svg>
